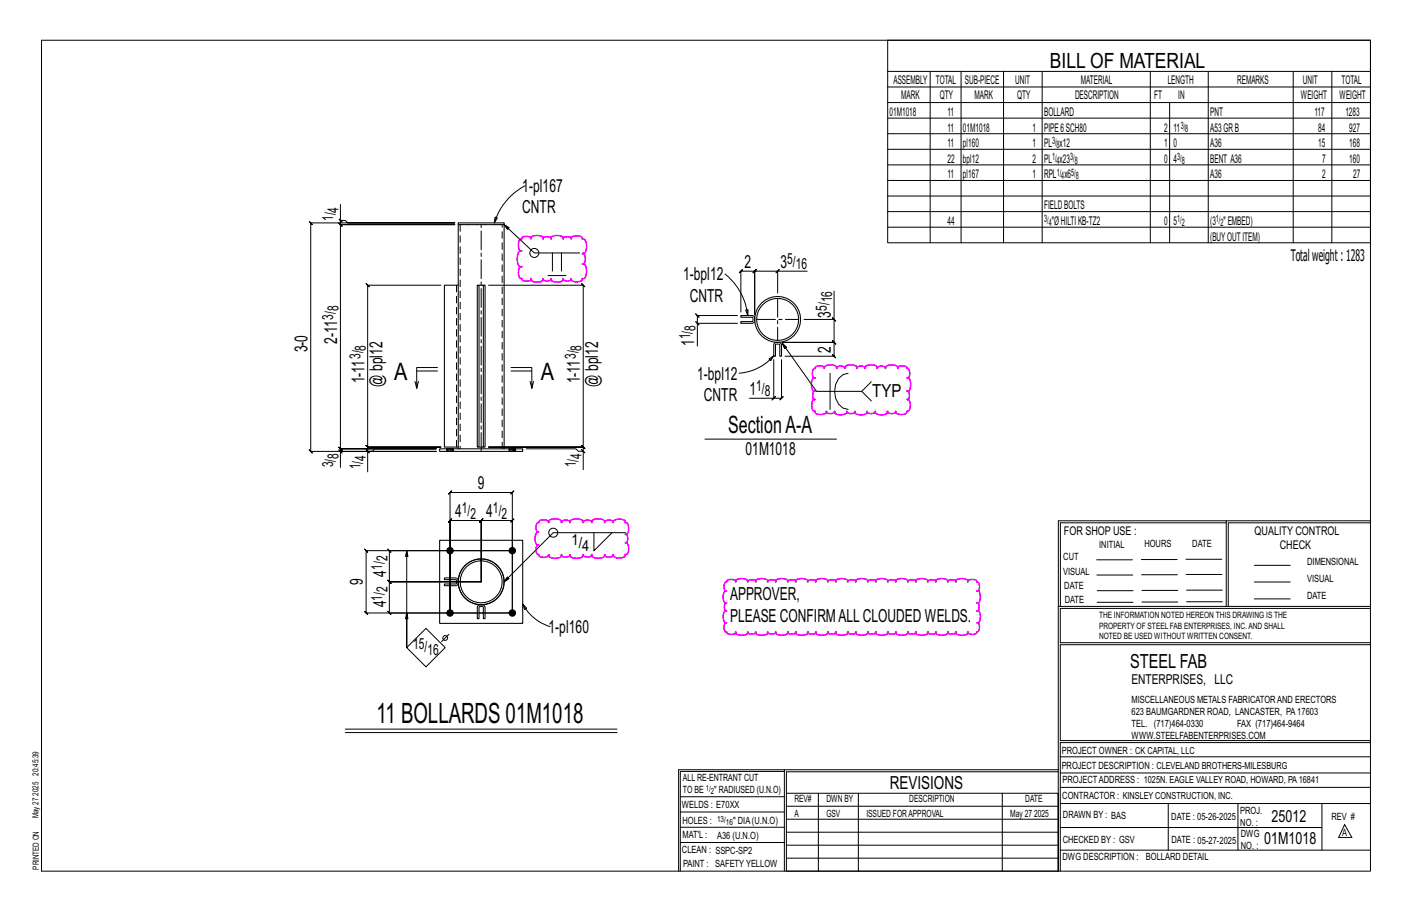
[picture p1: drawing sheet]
<svg xmlns="http://www.w3.org/2000/svg" width="432mm" height="279mm" viewBox="0 0 432 279" stroke-linecap="round" stroke-linejoin="round" font-family="sans-serif">
<g fill="none" stroke="#000" stroke-width=".31">
<path d="M12.7 12.3h406.4v254h-406.4zM271.5 12.3h147.6v61.9h-147.6zM271.5 21.8h147.6M271.5 26.6h147.6M271.5 31.4h147.6M271.5 36.1h147.6M284.5 21.8v52.4M293.9 21.8v52.4M306.9 21.8v52.4M318.7 21.8v52.4M351.8 21.8v52.4M357.7 31.4v42.8"/>
<path d="M369.5 21.8v52.4M395.5 21.8v52.4M407.3 21.8v52.4M160.5 56.8a19.2 19.2 0 0 0-9.3 11.3M271.5 40.9h147.6M271.5 45.6h147.6M271.5 50.4h147.6M271.5 55.2h147.6M271.5 59.9h147.6M103.6 66.9l1 1zM104.1 62.5v4.9h1.5l.8 .7h32.7h-44.1l-.5-.5 1 1-.5-.5v69.9l-.5-.5 1 1-.5-.5h38.4h-29.3v4.9M104.1 67.4v1.3l-.5-.5 1 1-.5-.5h35h-35l-.5-.5 1 1-.5-.5v68.5l-.5-.5 1 1-.5-.5h29.3h-29.3l-.5-.5 1 1-.5-.5v.8"/>
<path d="M151.4 66.4l.7 .2-.9 1.5zM154.2 68.7l1 1.4 .5-.5-1.5-.9 9.2 8.6h13.8M168.9 77.3v5.6M171.7 77.3v5.6M271.5 64.7h147.6M271.5 69.5h147.6M134.8 87.2h-22.4l-.5-.5 1 1-.5-.5v49.5l-.5-.5 1 1-.5-.5h22.4h-22.4l-.5-.5 1 1-.5-.5v1.2M149.4 87.2h29l-.5-.5 1 1-.5-.5v49.5l-.5-.5 1 1-.5-.5h-29h29l-.5-.5 1 1-.5-.5v1.2M167.6 84.2h5.5M212.8 98.3l1 1zM221.7 83.8a18.9 18.9 0 0 1 7 12.7M225.5 98.8h-12.2v7"/>
<path d="M225.5 96.5h-12.2l-.5-.5 1 1-.5-.5v2.3M228 94.8l.8-.1-.1 1.8zM237.8 82.9l.5-.5-1 1zM237.8 82.9h-7l.5-.5-1 1 .5-.5v13.3v-13.3l.5-.5-1 1 .5-.5h-4.2l.5-.5-1 1 .5-.5v12.5M246.9 82.9h-9.1v6.7M254.6 97.1l1 1zM255.1 97.6v7.1l-.5-.5 1 1-.5-.5h-15.8h15.8l-.5-.5 1 1-.5-.5v4.2l-.5-.5 1 1-.5-.5h-15M255.1 89v8.6h-9.2M126.9 116.6l.5 2.1M127.4 113.4h6.4M133.8 112.4h-6.4v6.3l.6-2.1M156.3 112.4h6.3v6.3l.6-2.1"/>
<path d="M156.3 113.4h6.3M162.1 116.6l.5 2.1M235.2 109.7l1.5-1-1 1.5zM236.6 110v11.7h-7.4M236.7 108.7a15.6 15.6 0 0 1-10.7 5.4M239 110v11.7l.5-.5-1 1 .5-.5h-2.4M239.2 104.9l.7 1.7 .7-.5-1.4-1.2 10.5 14.7h13.8l3-2.9M253.8 114.1v11.1M259.4 114.1a5 5 0 0 0-4.2 5.5 5 5 0 0 0 4.2 5.6M263.5 119.6l3 3M103.6 137.5l1 1zM111.9 137.4l1 1z"/>
<path d="M133.4 137.2h-18.7l-.8 .7h-1.5v6.3M160.9 137.2h15.2l.8 .7h1.5v5.7M177.9 137.4l1 1zM215.6 134.2h40.2M237.1 121.2l-1 1zM375 159.8h-50.7v25.6M375 159.2h-51.3l-.1 107.1M419.1 159.2h-44.1v26.2M419.1 159.8h-43.5v25.6M111.5 167.8l.5 .5h44.7h-37.6l-.5-.5 1 1-.5-.5v9.6l-.5-.5 1 1-.5-.5h28h-28l-.5-.5 1 1-.5-.5v9.5l-.5-.5 1 1-.5-.5h37.6v-28.3l.5-.5-1 1 .5-.5h-9.6l.5-.5-1 1 .5-.5v18.8v-18.8l.5-.5-1 1 .5-.5h-9.5l.5-.5-1 1 .5-.5v28.3v-36.9l-.5 .5 1-1-.5 .5h19.1l-.5 .5 1-1-.5 .5v36.9h-44.7l.5 .5-1-1 .5 .5v-19.1l.5 .5zM124.4 168.3l-.4 1.8h.8l-.4-1.8v29.7v-10.6l.4 1.7h-.8l.4-1.7M181.6 162.8v5.6l5.6-5.6"/>
<path d="M191.3 162.8h-22.1l-15 15.1 .9-1.5 .6 .5-1.5 1M335.4 171.1h10.9M335.4 175.8h11M349 171h11M349.1 175.7h11M362.7 171h10.9M362.7 175.6h11M383.6 172.8h11M383.6 177.9h11M130.3 192.1l5.8 5.9-5.8 5.8-5.9-5.8zM137.2 193.9l-2.2 2.2M159.8 184.6l1.3 1.3-.7 .4z"/>
<path d="M159.8 184.6a14.2 14.2 0 0 0 8.4 6.9M323.7 185.4h95.4M335.5 184.1h11M335.5 180.6h11M349.2 184h11M349.2 180.5h11M362.9 180.4h10.9M362.9 184h10.9M383.6 183.1h11M419.1 186h-94.9v10.5h94.9M419.1 197.1h-94.9v29.3h94.9v.6h-94.9v39.3M105.6 222.9h83.1"/>
<path d="M105.6 223.9h83.1M239.9 235.8h-31.9v30.5M239.9 235.3h-32.4v31M323.6 235.3h-83.7v31M323.6 235.9h-83.1v6.6M324.2 236.3h94.9M324.2 231.4h94.9M208 252.9h31.9M208 257.5h31.9M208 243.6h31.9M208 248.2h31.9M240.5 242.5h83.1v23.8h-83.1z"/>
<path d="M240.5 258.4h83.1M240.5 254.4h83.1M240.5 250.4h83.1M240.5 246.5h83.1M250.3 242.5v23.8M262.5 242.5v23.8M306.5 242.5v23.8M324.2 253h80.1M324.2 245.6h94.9M324.2 259.9h94.9M324.2 240.7h94.9M357.3 245.6v14.3"/>
<path d="M378.6 245.6v14.3M404.3 245.6v14.3M411.2 252.1l2.2 3.9h-4zM240.5 262.3h83.1"/>
<circle cx="163.4" cy="77.3" r="1.38"/>
<circle cx="169.2" cy="162.8" r="1.38"/>
<circle cx="136.1" cy="195" r=".74"/>
</g>
<path d="M158.9 73.3l.7-.2v-.3a2.04 2.04 0 0 1 2.8 0v.3l-.1-.4a2.72 2.72 0 0 1 3.8 0v.4l-.1-.3a1.82 1.82 0 0 1 2.5 0v.3v-.4a2.72 2.72 0 0 1 3.7 0v.4v-.3a1.82 1.82 0 0 1 2.5 0v.3l-.1-.4a2.5 2.5 0 0 1 3.5 0l-.1 .4 .5-.1a3.2 3.2 0 0 1 .4 4.2l-.4 .3h-.5h.4a2.38 2.38 0 0 1 0 3.3l-.4-.1h.5a3.2 3.2 0 0 1 .4 4.2l-.4 .3-.5-.1 .1 .4a2.5 2.5 0 0 1-3.5 0l.1-.4v.3a1.82 1.82 0 0 1-2.5 0v-.3v.4a2.72 2.72 0 0 1-3.7 0v-.4v.3a1.82 1.82 0 0 1-2.5 0l.1-.3v.4a2.72 2.72 0 0 1-3.8 0l.1-.4v.3a2.04 2.04 0 0 1-2.8 0v-.3l-.3 .1a2.67 2.67 0 0 1 0-3.7h.3l-.5 .1a3.5 3.5 0 0 1-.5-4.6l.5-.3h.5h-.3a2.65 2.65 0 0 1-.4-3.4zM248.7 112.8l.6-.1v-.3a2.07 2.07 0 0 1 2.8 0v.3v-.4a2.76 2.76 0 0 1 3.8 0l-.1 .4v-.3a1.84 1.84 0 0 1 2.6 0l-.1 .3v-.4a2.76 2.76 0 0 1 3.8 0v.4l-.1-.3a1.84 1.84 0 0 1 2.6 0v.3l-.1-.4a2.76 2.76 0 0 1 3.8 0v.4v-.3a1.84 1.84 0 0 1 2.5 0v.3l-.1-.4a2.76 2.76 0 0 1 3.9 0l-.1 .4v-.3a2.07 2.07 0 0 1 2.9 0l-.1 .3 .3-.1a2.17 2.17 0 0 1 0 3h-.3h.4a2.89 2.89 0 0 1 0 3.9h-.4h.3a1.93 1.93 0 0 1 0 2.6h-.3h.4a2.65 2.65 0 0 1 0 3.6h-.4l.1 .3a2.53 2.53 0 0 1-3.5 0v-.3v.2a1.84 1.84 0 0 1-2.5 0v-.2v.4a2.76 2.76 0 0 1-3.8 0l.1-.4v.2a1.84 1.84 0 0 1-2.5 0v-.2v.4a2.76 2.76 0 0 1-3.8 0v-.4l.1 .2a1.84 1.84 0 0 1-2.6 0l.1-.2v.4a2.76 2.76 0 0 1-3.8 0v-.4v.2a1.84 1.84 0 0 1-2.5 0v-.2l.1 .3a2.53 2.53 0 0 1-3.5 0v-.3h-.4a2.65 2.65 0 0 1 0-3.6h.4h-.3a1.93 1.93 0 0 1 0-2.6h.3h-.4a2.89 2.89 0 0 1 0-3.9h.4h-.3a2.14 2.14 0 0 1-.3-2.8zM165 159.2a2.49 2.49 0 0 1 2.8 .3v.3l-.1-.4a2.93 2.93 0 0 1 4.1 0l-.1 .4v-.3a1.95 1.95 0 0 1 2.7 0v.3l-.1-.4a2.93 2.93 0 0 1 4.1 0l-.1 .4v-.3a1.95 1.95 0 0 1 2.7 0v.3l-.1-.4a2.93 2.93 0 0 1 4.1 0l-.1 .4v-.3a1.95 1.95 0 0 1 2.7 0v.3l-.1-.4a2.68 2.68 0 0 1 3.7 0v.4h.3a2.63 2.63 0 0 1 0 3.6l-.3-.1h.2a1.91 1.91 0 0 1 0 2.7l-.2-.1h.3a2.63 2.63 0 0 1 0 3.6h-.3v.3a2.68 2.68 0 0 1-3.7 0l.1-.3v.2a1.95 1.95 0 0 1-2.7 0v-.2l.1 .4a2.93 2.93 0 0 1-4.1 0l.1-.4v.2a1.95 1.95 0 0 1-2.7 0v-.2l.1 .4a2.93 2.93 0 0 1-4.1 0l.1-.4v.2a1.95 1.95 0 0 1-2.7 0v-.2l.1 .4a2.93 2.93 0 0 1-4.1 0l.1-.4v.3a2.2 2.2 0 0 1-3 0v-.3h-.3a2.15 2.15 0 0 1 0-3l.3 .1h-.4a2.87 2.87 0 0 1 0-3.9h.4h-.3a2.15 2.15 0 0 1 0-2.9h.3zM222.4 177.4a2.31 2.31 0 0 1 2.6 .3v.3v-.4a2.71 2.71 0 0 1 3.7 0v.4l-.1-.3a1.81 1.81 0 0 1 2.5 0v.3v-.4a2.71 2.71 0 0 1 3.7 0v.4v-.3a1.81 1.81 0 0 1 2.5 0l-.1 .3v-.4a2.71 2.71 0 0 1 3.7 0v.4v-.3a1.81 1.81 0 0 1 2.5 0l-.1 .3v-.4a2.71 2.71 0 0 1 3.8 0l-.1 .4v-.3a1.81 1.81 0 0 1 2.5 0v.3l-.1-.4a2.71 2.71 0 0 1 3.8 0l-.1 .4v-.3a1.81 1.81 0 0 1 2.5 0v.3v-.4a2.71 2.71 0 0 1 3.7 0v.4l-.1-.3a1.81 1.81 0 0 1 2.5 0v.3v-.4a2.71 2.71 0 0 1 3.7 0v.4v-.3a1.81 1.81 0 0 1 2.4 0v.3v-.4a2.71 2.71 0 0 1 3.7 0v.4v-.3a1.81 1.81 0 0 1 2.5 0l-.1 .3v-.4a2.71 2.71 0 0 1 3.8 0l-.1 .4v-.3a1.81 1.81 0 0 1 2.5 0v.3l-.1-.4a2.71 2.71 0 0 1 3.8 0l-.1 .4v-.3a1.81 1.81 0 0 1 2.5 0v.3l-.1-.4a2.71 2.71 0 0 1 3.8 0v.4l-.1-.3a1.81 1.81 0 0 1 2.5 0v.3v-.4a2.71 2.71 0 0 1 3.7 0v.4l-.1-.3a2.04 2.04 0 0 1 2.9 0l-.1 .3 .3-.1a2.02 2.02 0 0 1 0 2.8h-.3l.4-.1a2.69 2.69 0 0 1 0 3.8l-.4-.1h.3a1.79 1.79 0 0 1 0 2.5l-.3-.1h.4a2.69 2.69 0 0 1 0 3.7h-.4h.3a2.02 2.02 0 0 1 0 2.7h-.3l.1 .3a2.04 2.04 0 0 1-2.9 0l.1-.3v.4a2.71 2.71 0 0 1-3.7 0v-.4v.3a1.81 1.81 0 0 1-2.5 0l.1-.3v.4a2.71 2.71 0 0 1-3.8 0l.1-.4v.3a1.81 1.81 0 0 1-2.5 0v-.3l.1 .4a2.71 2.71 0 0 1-3.8 0l.1-.4v.3a1.81 1.81 0 0 1-2.5 0v-.3l.1 .4a2.71 2.71 0 0 1-3.8 0v-.4l.1 .3a1.81 1.81 0 0 1-2.5 0v-.3v.4a2.71 2.71 0 0 1-3.7 0v-.4v.3a1.81 1.81 0 0 1-2.4 0v-.3v.4a2.71 2.71 0 0 1-3.7 0v-.4v.3a1.81 1.81 0 0 1-2.5 0l.1-.3v.4a2.71 2.71 0 0 1-3.7 0v-.4v.3a1.81 1.81 0 0 1-2.5 0v-.3l.1 .4a2.71 2.71 0 0 1-3.8 0l.1-.4v.3a1.81 1.81 0 0 1-2.5 0v-.3l.1 .4a2.71 2.71 0 0 1-3.8 0v-.4l.1 .3a1.81 1.81 0 0 1-2.5 0v-.3v.4a2.71 2.71 0 0 1-3.7 0v-.4l.1 .3a1.81 1.81 0 0 1-2.5 0v-.3v.4a2.71 2.71 0 0 1-3.7 0v-.4v.3a1.81 1.81 0 0 1-2.5 0l.1-.3v.4a2.71 2.71 0 0 1-3.7 0v-.4v.3a2.04 2.04 0 0 1-2.8 0v-.3h-.2a2.02 2.02 0 0 1 0-2.7h.2h-.3a2.69 2.69 0 0 1 0-3.7h.3l-.2 .1a1.79 1.79 0 0 1 0-2.5h.2l-.3 .1a2.69 2.69 0 0 1 0-3.8l.3 .1h-.2a2.02 2.02 0 0 1 0-2.8l.2 .1z" fill="none" stroke="#f0f" stroke-width=".5"/>
<g fill="#000" stroke="#000" stroke-width=".31">
<circle cx="137.6" cy="168.3" r=".99"/>
<circle cx="156.7" cy="168.3" r=".99"/>
<circle cx="137.6" cy="187.4" r=".99"/>
<circle cx="156.7" cy="187.4" r=".99"/>
</g>
<g fill="none" stroke="#000" stroke-width=".32">
<path d="M140.1 68.7v68.5M140.1 68.1h14.1v.6h-14.1zM154.2 68.7v68.5M140.1 87.2h-4.2v49.5h4.2M146 87.2h.5v49.5h-.5zM146.5 87.2h1.3M147.8 87.2h.5v49.5h-.5zM226.6 96.5l3.8 .1a1.53 1.53 0 0 1 0 2.1l-3.8 .1v-.5h3.4l.3-.3-.2-1h-3.5zM236.7 105.1a1.53 1.53 0 0 1 2.2 0l.1 3.8h-.5v-3.4l-.3-.3-1 .1-.1 3.6h-.5zM134.4 137.2h25.4v.8h-25.4zM136.6 137.2h.1M136.6 138h.1"/>
<path d="M138.6 137.2h.1M138.6 138h.1M146.5 136.7h1.3M155.7 137.2h.1M155.7 138h.1M157.7 137.2h.1M157.7 138h.1M134.4 165.2h25.4v25.4h-25.4zM135.9 176.7l3.8 .1a1.53 1.53 0 0 1 0 2.1l-3.8 .2v-.6h3.4l.3-.2-.1-1.1h-3.6zM142.6 173.3a6.4 6.4 0 0 1 4.5-1.9v-.6v.6a6.4 6.4 0 0 1 6.3 8.1 6.4 6.4 0 0 1-9.5 3.9 6.4 6.4 0 0 1-1.3-10.1zM146.1 185.3a1.53 1.53 0 0 1 2.1 0l.1 3.8h-.5v-3.4l-.3-.3-1 .1v3.6h-.5z"/>
<circle cx="237.8" cy="97.6" r="7"/>
<circle cx="237.8" cy="97.6" r="6.4"/>
<circle cx="147.1" cy="177.9" r="7"/>
</g>
<g fill="none" stroke="#000" stroke-width=".31" stroke-dasharray="2 1.4">
<path d="M140.7 68.7v68.5M139.6 87.2v49.5M136.6 137.2v.8M136.6 137.2h.1M136.9 137.2h-.2l-.1 .8M137.2 137.2h-.3v.8h-.2M137.6 137.2h.4v.8h-.4zM137.6 137.2h-.4v.8h-.3M137.6 138h-.4M138 137.2h.3v.8h-.3M138.3 137.2h.2v.8h-.2M138.5 137.2h.1"/>
<path d="M138.6 138h-.1M138.6 138v-.8M153.6 137.2v-68.5M155.7 137.2v.8M155.7 137.2h.1M156 137.2h-.2l-.1 .8M156.3 137.2h-.3v.8h-.2M156.7 137.2h.4v.8h-.4zM156.7 137.2h-.4v.8h-.3M156.7 138h-.4M157.1 137.2h.3v.8h-.3M157.4 137.2h.2v.8h-.2"/>
<path d="M157.6 137.2h.1M157.7 138h-.1M157.7 138v-.8"/>
</g>
<path d="M231.4 97.6h12.8M237.8 91.2v12.9M147.1 138v-69.9" fill="none" stroke="#000" stroke-width=".31" stroke-dasharray="5.8 1 1 1"/>
<text font-size="8.6" x="115.1" y="220.9">11 BOLLARDS 01M1018</text>
<g font-size="7.3">
<text x="120.6" y="116.2">A</text>
<text x="165.4" y="116.2">A</text>
<text x="222.7" y="132.5">SectionA-A</text>
</g>
<text font-size="6.4" x="321.1" y="20.7">BILL OF MATERIAL</text>
<text font-size="5.9" x="345.6" y="204.1">STEEL FAB</text>
<g font-size="5.5">
<text x="159.7" y="58.6">1-pl167</text>
<text x="159.7" y="65.1">CNTR</text>
<text x="227.7" y="81.9">2</text>
<text x="238.7" y="81.9">3</text>
<text x="208.9" y="85.7">1-bpl12</text>
<text x="211" y="92.2">CNTR</text>
<text x="254.1" y="97.1" transform="rotate(-90 254.1 97.1)">3</text>
<text x="94" y="107.7" transform="rotate(-90 94 107.7)">3-0</text>
<text x="103.1" y="105.1" transform="rotate(-90 103.1 105.1)">2-11</text>
<text x="212.3" y="105.8" transform="rotate(-90 212.3 105.8)">1</text>
<text x="254.1" y="107.8" transform="rotate(-90 254.1 107.8)">2</text>
<text x="111.4" y="117.2" transform="rotate(-90 111.4 117.2)">1-11</text>
<text x="117" y="118.2" transform="rotate(-90 117 118.2)">@ bpl12</text>
<text x="177.4" y="117.2" transform="rotate(-90 177.4 117.2)">1-11</text>
<text x="182.9" y="118.2" transform="rotate(-90 182.9 118.2)">@ bpl12</text>
<text x="213.2" y="116">1-bpl12</text>
<text x="215.3" y="122.5">CNTR</text>
<text x="229.2" y="120.8">1</text>
<text x="266.7" y="121.4">TYP</text>
<text x="228" y="139.2">01M1018</text>
<text x="146.1" y="149.6">9</text>
<text x="139.2" y="158.1">4</text>
<text x="148.7" y="158.1">4</text>
<text x="111" y="178.9" transform="rotate(-90 111 178.9)">9</text>
<text x="118.1" y="176.3" transform="rotate(-90 118.1 176.3)">4</text>
<text x="118.1" y="185.7" transform="rotate(-90 118.1 185.7)">4</text>
<text x="223.3" y="183.6">APPROVER,</text>
<text x="223.3" y="190.1">PLEASE CONFIRMALLCLOUDED WELDS.</text>
<text x="167.8" y="193.5">1-pl160</text>
<text x="272.2" y="241.1">REVISIONS</text>
</g>
<g font-size="5.1">
<text x="388.9" y="251.3">25012</text>
<text x="386.6" y="258.1">01M1018</text>
</g>
<text font-size="4.9" x="394.7" y="79.8">Totalweight : 1283</text>
<g font-size="4.7">
<text x="103.5" y="65" transform="rotate(-90 103.5 65)">4</text>
<text x="101.9" y="67.6" transform="rotate(-90 101.9 67.6)">1/</text>
<text x="240.8" y="80.7">5/</text>
<text x="243.4" y="82.3">16</text>
<text x="103.5" y="95.1" transform="rotate(-90 103.5 95.1)">8</text>
<text x="252.8" y="95.1" transform="rotate(-90 252.8 95.1)">5/</text>
<text x="254.5" y="92.5" transform="rotate(-90 254.5 92.5)">16</text>
<text x="101.9" y="97.7" transform="rotate(-90 101.9 97.7)">3/</text>
<text x="212.7" y="101.1" transform="rotate(-90 212.7 101.1)">8</text>
<text x="111.9" y="107.2" transform="rotate(-90 111.9 107.2)">8</text>
<text x="177.8" y="107.2" transform="rotate(-90 177.8 107.2)">8</text>
<text x="211" y="103.7" transform="rotate(-90 211 103.7)">1/</text>
<text x="110.2" y="109.8" transform="rotate(-90 110.2 109.8)">3/</text>
<text x="176.1" y="109.8" transform="rotate(-90 176.1 109.8)">3/</text>
<text x="231.2" y="119.5">1/</text>
<text x="233.9" y="121.2">8</text>
<text x="101.9" y="142.9" transform="rotate(-90 101.9 142.9)">3/</text>
<text x="103.5" y="140.3" transform="rotate(-90 103.5 140.3)">8</text>
<text x="110.2" y="143.5" transform="rotate(-90 110.2 143.5)">1/</text>
<text x="111.9" y="140.9" transform="rotate(-90 111.9 140.9)">4</text>
<text x="176.1" y="142.8" transform="rotate(-90 176.1 142.8)">1/</text>
<text x="177.8" y="140.2" transform="rotate(-90 177.8 140.2)">4</text>
<text x="141.2" y="156.9">1/</text>
<text x="143.8" y="158.5">2</text>
<text x="150.8" y="156.9">1/</text>
<text x="153.4" y="158.5">2</text>
<text x="174.8" y="166.7">1/</text>
<text x="118.5" y="171.6" transform="rotate(-90 118.5 171.6)">2</text>
<text x="178.1" y="168.3">4</text>
<text x="116.8" y="174.2" transform="rotate(-90 116.8 174.2)">1/</text>
<text x="116.8" y="183.6" transform="rotate(-90 116.8 183.6)">1/</text>
<text x="118.5" y="181" transform="rotate(-90 118.5 181)">2</text>
<text x="126.3" y="198.5">15/</text>
<text x="130.7" y="200.2">16</text>
</g>
<text font-size="4.2" x="346" y="209.1">ENTERPRISES, LLC</text>
<g font-size="3.7">
<text x="273.2" y="25.6">ASSEMBLY</text>
<text x="286.2" y="25.6">TOTAL</text>
<text x="295.1" y="25.6">SUB-PIECE</text>
<text x="310.4" y="25.6">UNIT</text>
<text x="330.5" y="25.6">MATERIAL</text>
<text x="357.1" y="25.6">LENGTH</text>
<text x="378.3" y="25.6">REMARKS</text>
<text x="398.4" y="25.6">UNIT</text>
<text x="410.2" y="25.6">TOTAL</text>
<text x="272.1" y="35.5">01M1018</text>
<text x="275.6" y="30.4">MARK</text>
<text x="287.4" y="30.4">QTY</text>
<text x="289.8" y="35.5">11</text>
<text x="298" y="30.4">MARK</text>
<text x="311" y="30.4">QTY</text>
<text x="319.3" y="35.5">BOLLARD</text>
<text x="328.7" y="30.4">DESCRIPTION</text>
<text x="353" y="30.4">FT</text>
<text x="360.3" y="30.4">IN</text>
<text x="370.1" y="35.5">PNT</text>
<text x="397.8" y="30.4">WEIGHT</text>
<text x="402" y="35.5">117</text>
<text x="409.6" y="30.4">WEIGHT</text>
<text x="411.4" y="35.5">1283</text>
<text x="289.8" y="40.2">11</text>
<text x="294.5" y="40.2">01M1018</text>
<text x="315.8" y="40.2">1</text>
<text x="319.3" y="40.2">PIPE6SCH80</text>
<text x="356" y="40.2">2</text>
<text x="358.9" y="40.2">11</text>
<text x="370.1" y="40.2">A53GRB</text>
<text x="403.2" y="40.2">84</text>
<text x="412.6" y="40.2">927</text>
<text x="289.8" y="45">11</text>
<text x="294.5" y="45">pl160</text>
<text x="315.8" y="45">1</text>
<text x="319.3" y="45">PL x12</text>
<text x="356" y="45">1</text>
<text x="358.9" y="45">0</text>
<text x="370.1" y="45">A36</text>
<text x="403.2" y="45">15</text>
<text x="412.6" y="45">168</text>
<text x="289.8" y="49.7">22</text>
<text x="294.5" y="49.7">bpl12</text>
<text x="315.8" y="49.7">2</text>
<text x="319.3" y="49.7">PL x23</text>
<text x="356" y="49.7">0</text>
<text x="358.9" y="49.7">4</text>
<text x="370.1" y="49.7">BENT A36</text>
<text x="404.3" y="49.7">7</text>
<text x="412.6" y="49.7">160</text>
<text x="289.8" y="54.5">11</text>
<text x="294.5" y="54.5">pl167</text>
<text x="315.8" y="54.5">1</text>
<text x="319.3" y="54.5">RPL x6</text>
<text x="370.1" y="54.5">A36</text>
<text x="404.3" y="54.5">2</text>
<text x="413.8" y="54.5">27</text>
<text x="319.3" y="64">FIELDBOLTS</text>
<text x="289.8" y="68.8">44</text>
<text x="321.6" y="68.8">&quot;ØHILTIKB-TZ2</text>
<text x="356" y="68.8">0</text>
<text x="358.9" y="68.8">5</text>
<text x="370.1" y="68.8">(3 &quot;EMBED)</text>
<text x="370.1" y="73.6">(BUYOUTITEM)</text>
<text x="325.3" y="163.4">FOR SHOP USE :</text>
<text x="383.7" y="163.4">QUALITY CONTROL</text>
<text x="391.4" y="167.8">CHECK</text>
</g>
<g font-size="3.1">
<text x="361.1" y="39.4">3/</text>
<text x="362.5" y="40.5">8</text>
<text x="321.7" y="44.1">3/</text>
<text x="323.1" y="45.3">8</text>
<text x="321.7" y="48.9">1/</text>
<text x="323.1" y="50">4</text>
<text x="323.1" y="53.7">1/</text>
<text x="327.2" y="48.9">3/</text>
<text x="327.6" y="53.7">5/</text>
<text x="328.6" y="50">8</text>
<text x="360" y="48.9">3/</text>
<text x="361.4" y="50">8</text>
<text x="324.5" y="54.8">4</text>
<text x="329" y="54.8">8</text>
<text x="319.3" y="68">3/</text>
<text x="320.7" y="69.1">4</text>
<text x="360" y="68">1/</text>
<text x="361.4" y="69.1">2</text>
<text x="371.8" y="68">1/</text>
<text x="373.2" y="69.1">2</text>
<text x="336.2" y="167.4">INITIAL</text>
<text x="350" y="167.1">HOURS</text>
<text x="364.6" y="167.2">DATE</text>
<text x="325.2" y="171.3">CUT</text>
<text x="399.8" y="172.8">DIMENSIONAL</text>
<text x="325.1" y="175.8">VISUAL</text>
<text x="399.8" y="177.9">VISUAL</text>
<text x="325.5" y="180">DATE</text>
<text x="325.7" y="184.4">DATE</text>
<text x="399.8" y="183.1">DATE</text>
<text x="346" y="215">MISCELLANEOUS METALS FABRICATORAND ERECTORS</text>
<text x="346" y="218.6">623 BAUMGARDNER ROAD, LANCASTER, PA17603</text>
<text x="346" y="225.8">WWW.STEELFABENTERPRISES.COM</text>
<text x="346" y="222.2">TEL. (717)464-0330</text>
<text x="378.3" y="222.2">FAX (717)464-9464</text>
<text x="324.7" y="230.5">PROJECT OWNER : CK CAPITAL, LLC</text>
<text x="208.8" y="238.8">ALL RE-ENTRANT CUT</text>
<text x="324.7" y="235.1">PROJECT DESCRIPTION : CLEVELAND BROTHERS-MILESBURG</text>
<text x="324.9" y="239.5">PROJECTADDRESS : 1025N. EAGLE VALLEY ROAD, HOWARD, PA16841</text>
<text x="208.8" y="242.5">TO BE</text>
<text x="218.4" y="242.5">&quot; RADIUSED (U.N.O)</text>
<text x="242.9" y="245.3">REV#</text>
<text x="252.7" y="245.3">DWN BY</text>
<text x="278.1" y="245.3">DESCRIPTION</text>
<text x="313.5" y="245.3">DATE</text>
<text x="324.9" y="244.2">CONTRACTOR : KINSLEY CONSTRUCTION, INC.</text>
<text x="208.5" y="247">WELDS : E70XX</text>
<text x="208.7" y="251.7">HOLES :</text>
<text x="224.2" y="251.8">&quot; DIA(U.N.O)</text>
<text x="242.9" y="249.9">A</text>
<text x="252.7" y="249.9">GSV</text>
<text x="264.9" y="249.9">ISSUED FORAPPROVAL</text>
<text x="309" y="249.9">May 27</text>
<text x="316.2" y="249.9">2025</text>
<text x="325.1" y="250">DRAWN BY : BAS</text>
<text x="358.2" y="250.5">DATE : 05-26-2025</text>
<text x="379.3" y="248.9">PROJ.</text>
<text x="407.2" y="250.5">REV #</text>
<text x="208.7" y="256.3">MAT'L :</text>
<text x="219.3" y="256.4">A36 (U.N.O)</text>
<text x="325" y="257.6">CHECKED BY : GSV</text>
<text x="358.3" y="257.7">DATE : 05-27-2025</text>
<text x="379.3" y="252.5">NO. :</text>
<text x="379.5" y="255.9">DWG</text>
<text x="410.5" y="255.5">A</text>
<text x="208.6" y="260.7">CLEAN : SSPC-SP2</text>
<text x="324.9" y="262.9">DWG DESCRIPTION :</text>
<text x="350.4" y="263">BOLLARD DETAIL</text>
<text x="379.5" y="259.5">NO. :</text>
<text x="208.9" y="265">PAINT : SAFETY YELLOW</text>
</g>
<g font-size="2.7">
<text x="336.1" y="189">THE INFORMATION NOTED HEREON THIS DRAWING IS THE</text>
<text x="336.1" y="195.4">NOTED BE USED WITHOUT WRITTEN CONSENT.</text>
<text x="336.1" y="192.2">PROPERTY OF STEEL FAB ENTERPRISES, INC.AND SHALL</text>
</g>
<g font-size="2.6">
<text x="215.9" y="241.8">1/</text>
<text x="217.4" y="242.7">2</text>
<text x="219.3" y="251.1">13/</text>
<text x="222" y="252.1">16</text>
</g>
<g font-size="2.5">
<text x="11.7" y="237.1" transform="rotate(-90 11.7 237.1)">20:45:39</text>
<text x="11.8" y="243.3" transform="rotate(-90 11.8 243.3)">2025</text>
<text x="11.8" y="250.1" transform="rotate(-90 11.8 250.1)">May 27</text>
<text x="11.9" y="265.8" transform="rotate(-90 11.9 265.8)">PRINTED ON</text>
</g>
</svg>
